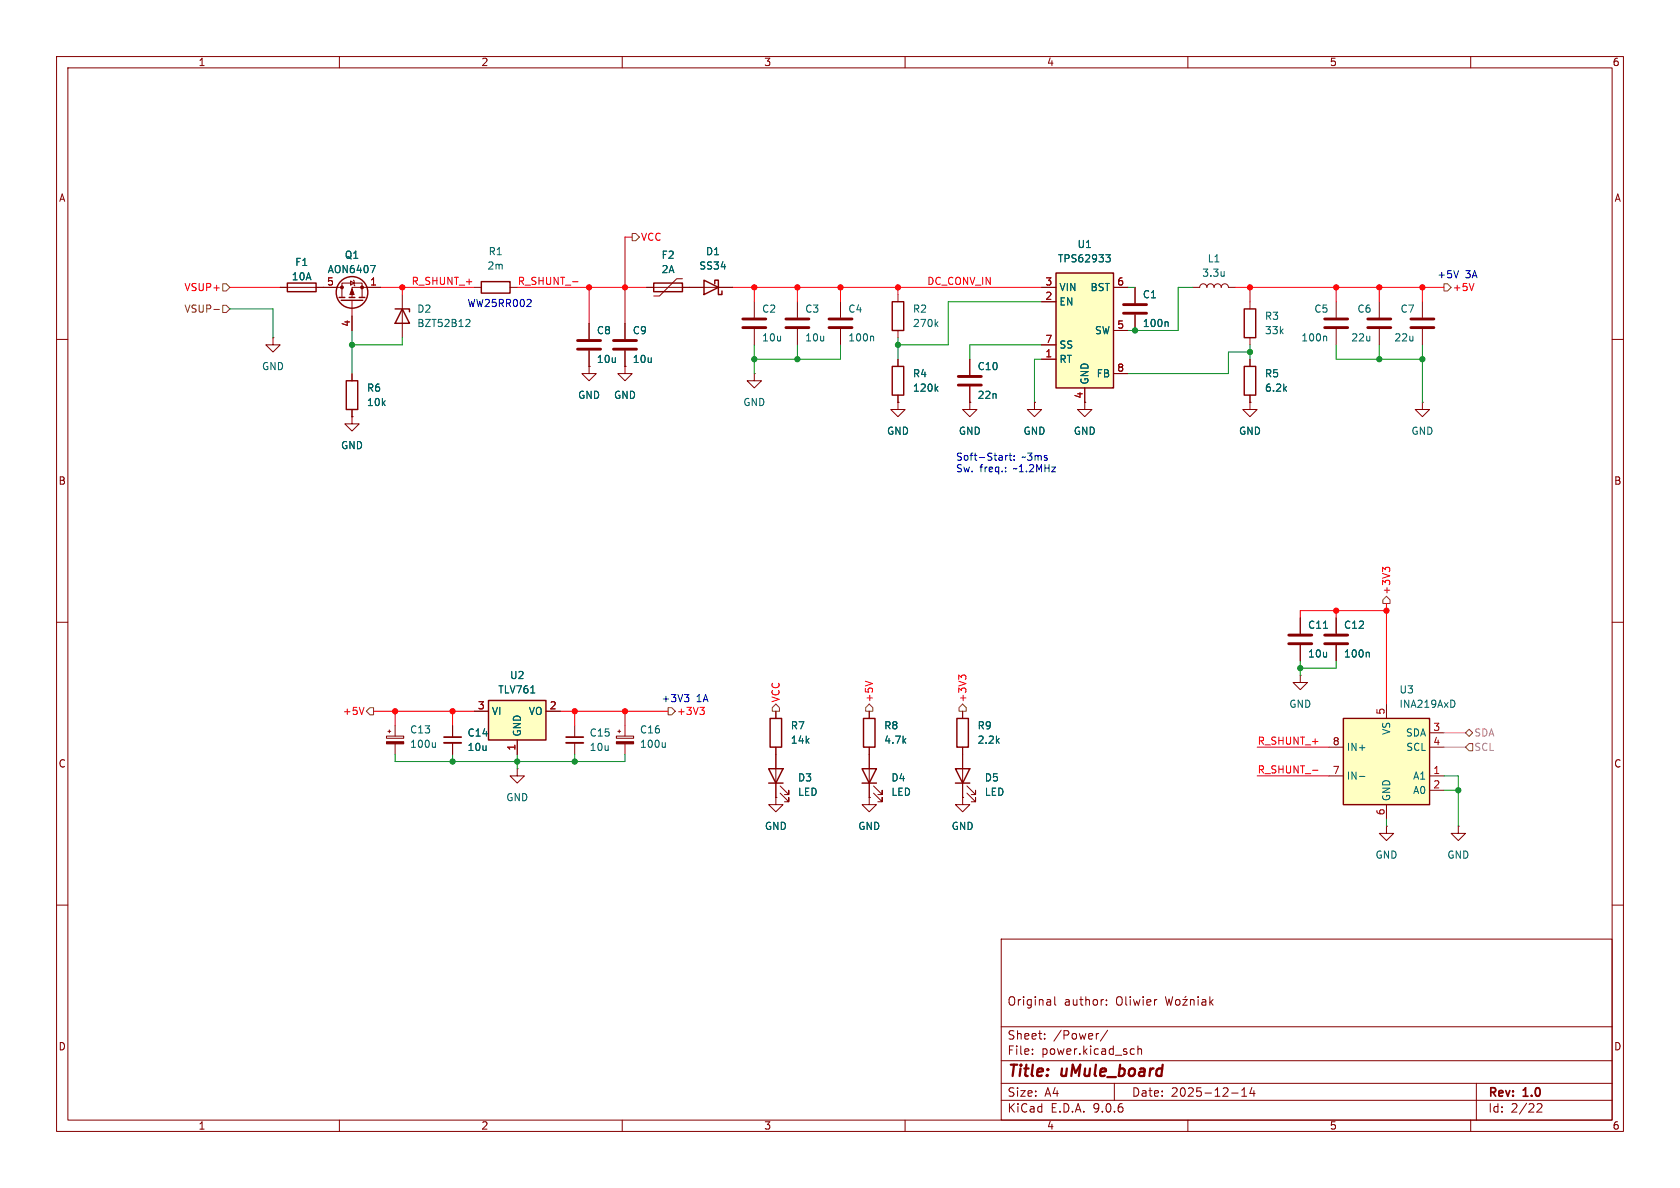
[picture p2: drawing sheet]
<svg xmlns="http://www.w3.org/2000/svg" width="297mm" height="210mm" viewBox="0 0 297 210" stroke-linecap="round" stroke-linejoin="round" font-family="sans-serif">
<g fill="none" stroke="#840000" stroke-width=".18">
<path d="M10 10h277v190h-277zM12 12h273v186h-273zM60 10v2M110 10v2M160 10v2M210 10v2M260 10v2M10 60h2M285 60h2M10 110h2M285 110h2M153.7 133.4v7.6"/>
<path d="M154.4 138.9l1.6 1.6v-.8v.8h-.8M170.2 125.7v1.3M170.2 132.1v8.9M170.9 138.9l1.6 1.6v-.8v.8h-.8M154.4 140.2l1.6 1.5v-.7v.7h-.8M170.2 141v1.2h1.2l-1.2 1.3-1.3-1.3h1.3M170.2 141h.1M170.9 140.2l1.6 1.5v-.7v.7h-.8M245.1 146.1v1.2h1.3l-1.3 1.3-1.3-1.3h1.3M245.1 146.1h.1M10 160h2M177 166h108v32h-108z"/>
<path d="M186.5 176.2v1.3l.2 .2M195.6 177.6v.1M195.6 176.8v.1M204.4 176.7h.1M206 176.2l.4 1.5 .3-1.1 .3 1.1 .3-1.5M207.9 176.8l.2-.1 .4 .1 .1 .6-.1 .2-.4 .1-.2-.1zM209.1 176.7h.8l-.8 1h.8M209.7 176.1l-.2 .2M210.5 176.8l.2-.1 .3 .1 .1 .9M210.5 176.7v1M211.8 176.2v.1M211.8 176.7v1"/>
<path d="M212.5 176.8h.6l.1 .9M213.2 177.1h-.5a.29 .29 0 0 0-.2 .3 .29 .29 0 0 0 .2 .3l.5-.1M213.9 176.2v1.5M214 177.1l.5 .6M214.5 176.7l-.6 .6M285 160h2M60 198v2M110 198v2M160 198v2M177 194.5h108M177 191.5h108M177 187.5h108"/>
<path d="M177 181.5h108M182.5 186.3v.1M182.5 185.5v.1M184.7 183.6v.1M184.7 182.8v.1M194.2 182.7l-.2 .1M195.8 182.1l-1.3 2M197 191.5v3M200.1 185.4l.4 .1M200.5 186.3l-.4 .1M201.2 185.5l.2-.1 .3 .1 .1 .9M201.2 184.9v1.5"/>
<path d="M210 198v2M217.7 193.2h1.2M219.5 193.8h.9M219.5 192.7l.5-.4v1.5M221.3 192.2l-.3 1.1h.9M221.7 192.8v1M260 198v2M261 191.5v6.5M271.7 195.2l.6-.1 .2 .1 .1 .3-.9 1.1h.9"/>
</g>
<path d="M152.4 135.9h2.5l-1.2 2.5zM152.4 138.4h2.5M168.9 135.9h2.5l-1.2 2.5zM168.9 138.4h2.5M169.2 127h2v5.1h-2z" fill="none" stroke="#840000" stroke-width=".25"/>
<path d="M237.5 127h15.2v15.2h-15.2z" fill="#ffffc2"/>
<g fill="none" stroke="#840000" stroke-width=".25">
<path d="M50.8 50h5.1v1.6h-5.1zM59.9 52.6h1.1M60.3 53.1h3.8M61.7 52.6h1M63.5 52.6h1M69.8 54.6h2.6v.5M71.1 54.6l1.3 2.6h-2.6zM85.1 49.8h5.1v2h-5.1zM157.7 53.3h2.1v5.1h-2.1zM61.2 67.3h2v5.1h-2zM135.9 135.9h2.5l-1.2 2.5zM135.9 138.4h2.5"/>
<path d="M136.1 127h2.1v5.1h-2.1zM152.7 127h2v5.1h-2zM237.5 127h15.2v15.2h-15.2z"/>
<circle cx="62.2" cy="51.7" r="2.79"/>
</g>
<g fill="none" stroke="#840000" stroke-width=".18">
<path d="M48.3 59.7v1.3h1.2l-1.2 1.2-1.3-1.2h1.3M48.3 59.7h.1M49.5 50.8h11M60.5 52.6v-2.6h3.5v2.6M62 49.7l.6 .3-.6 .4zM62.2 53.1v5.3M62.5 49.5l.1 .2v.7l.1 .1M67.3 50.8h-5.1v1.8M71.1 52.1v7.6M83.8 50.8h1.3M90.2 50.8h1.2M104.1 57.2v2.7"/>
<path d="M110.5 57.2v2.7M158.7 52.1v1.2M158.7 58.4v1.3M62.2 73.7v1.2h1.3l-1.3 1.3-1.2-1.3h1.2M62.2 73.7h.1M62.2 66v1.3M62.2 72.4v1.3M104.1 64.8v1.2h1.3l-1.3 1.3-1.2-1.3h1.2M104.1 64.8h.1M104.1 62v2.8M110.5 64.8v1.2h1.3l-1.3 1.3-1.3-1.3h1.3M110.5 64.8h.1"/>
<path d="M110.5 62v2.8M133.3 66v1.3h1.3l-1.3 1.3-1.2-1.3h1.2M133.3 66h.1M68.3 130.1h3.1v.4h-3.1zM68.6 129.3h.5M68.8 129v.5M69.8 128.3v1.8M69.8 131.5v1.9M80 128.3v2M80 131.3v2.1M91.4 135.9v1.3h1.3l-1.3 1.2-1.2-1.2h1.2M91.4 135.9h.1"/>
<path d="M101.6 128.3v2M101.6 131.3v2.1M109 130.1h3v.4h-3zM109.2 129.3h.5M109.5 129v.5M110.5 128.3v1.8M110.5 131.5v1.9M137.2 125.7v1.3M137.2 132.1v8.9M137.9 138.9l1.5 1.6v-.8v.8h-.7M153.7 125.7v1.3M153.7 132.1v1.3"/>
<path d="M234.9 132.1h2.6M234.9 137.2h2.6M245.1 124.5v2.5M252.7 132.1h2.6M252.7 137.2h2.6M252.7 129.5h2.6M252.7 139.7h2.6M137.2 141v1.2h1.2l-1.2 1.3-1.3-1.3h1.3M137.2 141h.1M137.9 140.2l1.5 1.5v-.7v.7h-.7M153.7 141v1.2h1.2l-1.2 1.3-1.3-1.3h1.3M153.7 141h.1"/>
<path d="M245.1 142.2v2.6M257.8 146.1v1.2h1.3l-1.3 1.3-1.3-1.3h1.3M257.8 146.1h.1"/>
</g>
<path d="M65.5 46.9h.8l-.5 1.3M82.5 56.5h.5l.1 .3-.8 .9h.8M165.5 57.2l.3 .5M165.8 56.9l-.5 .5M77 131.3v.8M77 132l-.2 .1M117.6 131.3v.8M117.6 132l-.2 .1M240.3 137.3h1M257 123.8l.2 .5-.2 .7" fill="none" stroke="#006464" stroke-width=".18"/>
<path d="M78.5 130.3h3M100.1 130.3h3" fill="none" stroke="#840000" stroke-width=".3"/>
<path d="M78.5 131.3h3M100.1 131.3h3" fill="none" stroke="#840000" stroke-width=".33"/>
<g fill="#840000" stroke="#840000" stroke-width=".18">
<path d="M68.3 131.1h3.1v.4h-3.1z"/>
<path d="M109 131.1h3v.4h-3z"/>
<path d="M62.2 51.1l.4 1h-.8z"/>
<circle cx="60.5" cy="50.8" r=".25"/>
<circle cx="64" cy="50.8" r=".25"/>
</g>
<path d="M102.1 60.2h4.1M102.1 61.7h4.1M108.5 60.2h4M108.5 61.7h4" fill="none" stroke="#840000" stroke-width=".51"/>
<path d="M186.7 48.3h10.1v20.3h-10.1z" fill="#ffffc2"/>
<path d="M186.7 48.3h10.1v20.3h-10.1zM157.7 64.8h2.1v5.1h-2.1z" fill="none" stroke="#840000" stroke-width=".25"/>
<path d="M184.1 50.8h2.6M184.1 53.3h2.6M196.8 50.8h2.6M196.8 58.4h2.6M158.7 71.1v1.3h1.3l-1.3 1.3-1.2-1.3h1.2M158.7 71.1h.1M158.7 63.5v1.3M158.7 69.9v1.2M184.1 61h2.6M184.1 63.5h2.6M191.8 68.6v2.5M196.8 66h2.6" fill="none" stroke="#840000" stroke-width=".18"/>
<path d="M195.5 45h.8l-.4 .5 .3 .1 .1 .5-.3 .2h-.3M165.5 68.7l.3 .5M165.8 68.3l-.5 .5" fill="none" stroke="#006464" stroke-width=".18"/>
<path d="M86.4 123.8h10.1v7h-10.1z" fill="#ffffc2"/>
<path d="M115.6 50h5v1.6h-5zM124.5 49.5l2.5 1.3-2.5 1.3zM126.4 50.2v-.7h.6v2.6h.6v-.7M220 54.6h2v5.1h-2zM220 64.8h2v5.1h-2zM86.4 123.8h10.1v7h-10.1z" fill="none" stroke="#840000" stroke-width=".25"/>
<g fill="none" stroke="#840000" stroke-width=".18">
<path d="M49.5 50.8h1.3M55.9 50.8h3.8M62.2 55.9v2.5M64.8 50.8h2.5M104.1 57.2v2.7M110.5 57.2v2.7M114.3 50.8h15.2M120.6 49.3h-1l-3 3h-1M133.3 53.3v2.8M133.3 58.2v2.8M141 53.3v2.8M141 58.2v2.8"/>
<path d="M148.6 53.3v2.8M148.6 58.2v2.8M184.1 50.8h2.6M184.1 53.3h2.6M196.8 50.8h2.6M196.8 58.4h2.6M200.7 50.8v2.8M200.7 55.6v2.8M210.8 50.8h1.3a.64 .64 0 0 1 .6-.6 .64 .64 0 0 1 .7 .6 .64 .64 0 0 1 .6-.6 .64 .64 0 0 1 .6 .6 .64 .64 0 0 1 .7-.6 .64 .64 0 0 1 .6 .6 .64 .64 0 0 1 .6-.6 .64 .64 0 0 1 .7 .6h1.2M221 53.3v1.3M221 59.7v1.3M236.2 53.3v2.8"/>
<path d="M236.2 58.2v2.8M243.8 53.3v2.8M243.8 58.2v2.8M251.5 53.3v2.8M251.5 58.2v2.8M62.2 73.7h.1M62.2 66v1.3M62.2 72.4v1.3M104.1 64.8h.1M104.1 62v2.8M110.5 64.8h.1M110.5 62v2.8"/>
<path d="M158.7 71.1h.1M158.7 63.5v1.3M158.7 69.9v1.2M171.4 71.1v1.3h1.3l-1.3 1.3-1.2-1.3h1.2M171.4 71.1h.1M171.4 63.5v2.8M171.4 68.3v2.8M182.9 71.1v1.3h1.2l-1.2 1.3-1.3-1.3h1.3M182.9 71.1h.1M184.1 61h2.6M184.1 63.5h2.6M191.8 68.6v3.8h1.2l-1.2 1.3-1.3-1.3h1.3"/>
<path d="M196.8 66h2.6M221 71.1v1.3h1.2l-1.2 1.3-1.3-1.3h1.3M221 71.1h.1M221 63.5v1.3M221 69.9v1.2M251.5 71.1v1.3h1.2l-1.2 1.3-1.3-1.3h1.3M251.5 71.1h.1M229.9 119.4v1.3h1.2l-1.2 1.2-1.3-1.2h1.3M229.9 119.4h.1M229.9 109.2v2.8M229.9 114v2.8M236.2 109.2v2.8"/>
<path d="M236.2 114v2.8M80 128.3v2M80 131.3v2.1M83.8 125.7h2.6M91.4 130.8v2.6M96.5 125.7h2.6M137.2 125.7v1.3M137.2 132.1v3.8M137.2 138.4v2.6M153.7 125.7v1.3M153.7 132.1v3.8M153.7 138.4v2.6"/>
<path d="M170.2 125.7v1.3M170.2 132.1v3.8M170.2 138.4v2.6M137.2 141h.1M153.7 141h.1M170.2 141h.1"/>
</g>
<path d="M65.5 46.9h.8l-.5 1.3M154.3 59.4l.1 .2v.7M195.5 45h.8l-.4 .5 .3 .1 .1 .5-.3 .2h-.3M206.3 56.9l.2 .2v.6M216.4 48v.8M216.4 48.7v.1M234.4 59.4l.1 .2v.7M165.5 68.7l.3 .5M165.8 68.3l-.5 .5M234 111.1h.7M241.9 115.3l.2 .2v.6M93.8 122.5h.8" fill="none" stroke="#006464" stroke-width=".18"/>
<g fill="none" stroke="#840000" stroke-width=".51">
<path d="M131.3 56.4h4.1M131.3 57.9h4.1M138.9 56.4h4.1M138.9 57.9h4.1M146.6 56.4h4M146.6 57.9h4M198.6 53.8h4.1M198.6 55.4h4.1M234.2 56.4h4.1M234.2 57.9h4.1M241.8 56.4h4.1M241.8 57.9h4.1"/>
<path d="M249.4 56.4h4.1M249.4 57.9h4.1M169.4 66.5h4.1M169.4 68.1h4.1M227.8 112.3h4.1M227.8 113.8h4.1M234.2 112.3h4.1M234.2 113.8h4.1"/>
</g>
<g fill="none" stroke="#725600" stroke-width=".18">
<path d="M37.8 54.7h1M39.4 50.2h.6l.6 .6-.6 .6h-.6zM39.4 54h.6l.6 .6-.6 .6h-.6zM111.8 41.3h.6l.6 .6-.6 .6h-.6zM255.3 50.2h.6l.6 .6-.6 .6h-.6zM244.5 106l.6-.6 .6 .6v.7h-1.2zM65.4 125.1h.6v1.3h-.6l-.6-.7zM118.1 125.1h.6l.7 .6-.7 .7h-.6zM137.2 124.5l.6 .6v.6h-1.3v-.6zM153.7 124.5l.6 .6v.6h-1.3v-.6zM170.2 124.5l.6 .6v.6h-1.3v-.6zM259.1 129.5l.6-.6 .6 .6-.6 .7z"/>
<path d="M259.7 131.4h.6v1.3h-.6l-.6-.6z"/>
</g>
<g fill="none" stroke="#f00" stroke-width=".18">
<path d="M40.6 50.8h8.9M67.3 50.8h16.5M71.1 50.8v1.3M91.4 50.8h22.9M101.2 49.8h1M104.1 50.8v6.4M111.8 41.9h-1.3v15.3M129.5 50.8h54.6M133.3 50.8v2.5M141 50.8v2.5M148.6 50.8v2.5M158.7 50.8v1.3"/>
<path d="M218.4 50.8h36.9M221 50.8v2.5M236.2 50.8v2.5M243.8 50.8v2.5M251.5 50.8v2.5M260.6 50.1l-.4 1.3M170 119.8l-.5-.5v.8M170 119.6l.2-.3h.3l.3 .3M236.2 108v1.2M244.9 100.7l-.5-.4v.8M244.9 100.5l.2-.2h.3l.3 .2M245.1 106.7v17.8"/>
<path d="M245.1 108h-15.2v1.2M64.4 125l-.5 1.3M66 125.7h17.8M69.8 125.7v2.6M80 125.7v2.6M99.1 125.7h19M101.6 125.7v2.6M110.5 125.7v2.6M123.7 125h.8l-.4 .5M124.3 125.5l.2 .3v.3l-.2 .2M153 120.4l1.2 .4M222.2 137.2h12.7"/>
<path d="M222.2 132.1h12.7M232 136.2h1"/>
</g>
<g fill="none" stroke="#009600" stroke-width=".18">
<path d="M40.6 54.6h7.7v5.1M62.2 58.4v7.6M71.1 59.7v1.3h-8.9M158.7 59.7v3.8M184.1 53.3h-16.5v7.7h-8.9M199.4 50.8h1.3M210.8 50.8h-2.5v7.6h-8.9M133.3 61v5M141 61v2.5M148.6 61v2.5h-15.3M184.1 63.5h-1.2v7.6M184.1 61h-12.7v2.5"/>
<path d="M221 62.2h-3.8v3.8h-17.8M221 61v2.5M236.2 61v2.5h15.3M243.8 61v2.5M251.5 61v10.1M229.9 116.8v2.6M236.2 116.8v1.3h-6.3M69.8 133.4v1.2h40.7v-1.2M80 133.4v1.2M91.4 133.4v2.5M101.6 133.4v1.2M255.3 139.7h2.5"/>
<path d="M255.3 137.2h2.5v8.9M245.1 144.8v1.3"/>
</g>
<path d="M255.3 132.1h3.8M255.3 129.5h3.8" fill="none" stroke="#c409ff" stroke-width=".18"/>
<g fill="none" stroke="#0000c2" stroke-width=".18">
<path d="M93.1 54.2h.8M93.8 53v.5M257.8 47.8l-.4 1.3M177.8 80.5v.9M177.8 82.6v.1M177.8 83.3v.1M178.1 80.5l-.3 .3M178.4 80.5h.5M178.6 80.1v1.1l.3 .2M179.3 81.2v.2M179.3 80.6v.1M121 122.8h.8l-.4 .5"/>
<path d="M121.5 123.3l.3 .2v.3l-.3 .2"/>
</g>
<g fill="#009600" stroke="#009600" stroke-width=".18">
<circle cx="251.5" cy="63.5" r=".46"/>
<circle cx="243.8" cy="63.5" r=".46"/>
<circle cx="158.7" cy="61" r=".46"/>
<circle cx="141" cy="63.5" r=".46"/>
<circle cx="133.3" cy="63.5" r=".46"/>
<circle cx="91.4" cy="134.6" r=".46"/>
<circle cx="80" cy="134.6" r=".46"/>
<circle cx="101.6" cy="134.6" r=".46"/>
<circle cx="257.8" cy="139.7" r=".46"/>
<circle cx="229.9" cy="118.1" r=".46"/>
<circle cx="221" cy="62.2" r=".46"/>
<circle cx="200.7" cy="58.4" r=".46"/>
<circle cx="62.2" cy="61" r=".46"/>
</g>
<g fill="#f00" stroke="#f00" stroke-width=".18">
<circle cx="251.5" cy="50.8" r=".46"/>
<circle cx="243.8" cy="50.8" r=".46"/>
<circle cx="236.2" cy="50.8" r=".46"/>
<circle cx="221" cy="50.8" r=".46"/>
<circle cx="148.6" cy="50.8" r=".46"/>
<circle cx="158.7" cy="50.8" r=".46"/>
<circle cx="141" cy="50.8" r=".46"/>
<circle cx="133.3" cy="50.8" r=".46"/>
<circle cx="110.5" cy="50.8" r=".46"/>
<circle cx="80" cy="125.7" r=".46"/>
<circle cx="69.8" cy="125.7" r=".46"/>
<circle cx="110.5" cy="125.7" r=".46"/>
<circle cx="101.6" cy="125.7" r=".46"/>
<circle cx="236.2" cy="108" r=".46"/>
<circle cx="245.1" cy="108" r=".46"/>
<circle cx="71.1" cy="50.8" r=".46"/>
<circle cx="104.1" cy="50.8" r=".46"/>
</g>
<g font-size="2.8" fill="#840000">
<text x="178" y="190.9">Title:</text>
<text x="187.7" y="190.9">uMule_board</text>
</g>
<g font-size="2.1" fill="#840000">
<text x="178" y="178">Original</text>
<text x="188.1" y="178">author:</text>
<text x="197.3" y="178">Oliwier</text>
<text x="178" y="184">Sheet:</text>
<text x="186.2" y="184">/Power/</text>
<text x="178" y="186.7">File:</text>
<text x="184.1" y="186.7">power.kicad_sch</text>
<text x="178" y="196.9">KiCad</text>
<text x="178" y="194.1">Size:</text>
<text x="184.7" y="194.1">A4</text>
<text x="185.7" y="196.9">E.D.A.</text>
<text x="193.3" y="196.9">9.0.6</text>
<text x="200" y="194.1">Date:</text>
<text x="207" y="194.1">2025-12-14</text>
<text x="263" y="194.3">Rev:</text>
<text x="263" y="196.9">Id:</text>
<text x="267.1" y="196.9">2/22</text>
<text x="269.4" y="194.3">1.0</text>
</g>
<g font-size="1.8" fill="#840000">
<text x="35" y="11.9">1</text>
<text x="85" y="11.9">2</text>
<text x="135" y="11.9">3</text>
<text x="185" y="11.9">4</text>
<text x="235" y="11.9">5</text>
<text x="285" y="11.9">6</text>
<text x="10.3" y="35.9">A</text>
<text x="285.3" y="35.9">A</text>
<text x="10.3" y="85.9">B</text>
<text x="285.3" y="85.9">B</text>
<text x="10.3" y="135.9">C</text>
<text x="285.3" y="135.9">C</text>
<text x="10.3" y="185.9">D</text>
<text x="285.3" y="185.9">D</text>
<text x="35" y="199.9">1</text>
<text x="85" y="199.9">2</text>
<text x="135" y="199.9">3</text>
<text x="185" y="199.9">4</text>
<text x="235" y="199.9">5</text>
<text x="285" y="199.9">6</text>
</g>
<g font-size="1.8" fill="#006464">
<text x="52.1" y="47.2">F1</text>
<text x="60.9" y="45.9">Q1</text>
<text x="86.1" y="47.9">2m</text>
<text x="86.3" y="45.3">R1</text>
<text x="116.9" y="45.9">F2</text>
<text x="123.5" y="47.9">SS34</text>
<text x="124.7" y="45.3">D1</text>
<text x="186.9" y="46.6">TPS62933</text>
<text x="190.4" y="44">U1</text>
<text x="213.4" y="46.6">L1</text>
<text x="51.5" y="49.8">10A</text>
<text x="57.8" y="48.5">AON6407</text>
<text x="116.9" y="48.5">2A</text>
<text x="187.2" y="51.7">VIN</text>
<text x="192.7" y="51.7">BST</text>
<text x="201.9" y="52.9">C1</text>
<text x="212.4" y="49.1">3.3u</text>
<text x="73.7" y="55.5">D2</text>
<text x="73.7" y="58">BZT52B12</text>
<text x="105.4" y="59.3">C8</text>
<text x="111.8" y="59.3">C9</text>
<text x="134.6" y="55.5">C2</text>
<text x="142.2" y="55.5">C3</text>
<text x="149.9" y="55.5">C4</text>
<text x="161.3" y="55.5">R2</text>
<text x="161.3" y="58">270k</text>
<text x="187.2" y="54.2">EN</text>
<text x="193.5" y="59.3">SW</text>
<text x="201.9" y="58">100n</text>
<text x="223.5" y="56.7">R3</text>
<text x="223.5" y="59.3">33k</text>
<text x="232.3" y="55.5">C5</text>
<text x="239.9" y="55.5">C6</text>
<text x="247.5" y="55.5">C7</text>
<text x="46.2" y="65.6">GND</text>
<text x="105.4" y="64.4">10u</text>
<text x="111.8" y="64.4">10u</text>
<text x="134.6" y="60.6">10u</text>
<text x="142.2" y="60.6">10u</text>
<text x="149.9" y="60.6">100n</text>
<text x="172.7" y="65.6">C10</text>
<text x="187.2" y="61.8">SS</text>
<text x="187.2" y="64.4">RT</text>
<text x="230" y="60.6">100n</text>
<text x="238.8" y="60.6">22u</text>
<text x="246.4" y="60.6">22u</text>
<text x="64.8" y="69.4">R6</text>
<text x="64.8" y="72">10k</text>
<text x="102.1" y="70.7">GND</text>
<text x="108.5" y="70.7">GND</text>
<text x="131.3" y="72">GND</text>
<text x="161.3" y="66.9">R4</text>
<text x="161.3" y="69.4">120k</text>
<text x="172.7" y="70.7">22n</text>
<text x="192.6" y="68.1" transform="rotate(-90 192.6 68.1)">GND</text>
<text x="193.8" y="66.9">FB</text>
<text x="223.5" y="66.9">R5</text>
<text x="223.5" y="69.4">6.2k</text>
<text x="156.7" y="77.1">GND</text>
<text x="169.4" y="77.1">GND</text>
<text x="180.8" y="77.1">GND</text>
<text x="189.7" y="77.1">GND</text>
<text x="218.9" y="77.1">GND</text>
<text x="249.4" y="77.1">GND</text>
<text x="60.2" y="79.6">GND</text>
<text x="231.1" y="111.4">C11</text>
<text x="237.5" y="111.4">C12</text>
<text x="231.1" y="116.4">10u</text>
<text x="237.5" y="116.4">100n</text>
<text x="88" y="122.8">TLV761</text>
<text x="90.1" y="120.2">U2</text>
<text x="227.8" y="125.3">GND</text>
<text x="247.3" y="125.3">INA219AxD</text>
<text x="247.3" y="122.8">U3</text>
<text x="72.4" y="129.9">C13</text>
<text x="82.6" y="130.4">C14</text>
<text x="86.9" y="126.6">VI</text>
<text x="92.3" y="130.3" transform="rotate(-90 92.3 130.3)">GND</text>
<text x="93.4" y="126.6">VO</text>
<text x="104.1" y="130.4">C15</text>
<text x="113" y="129.9">C16</text>
<text x="139.7" y="129.1">R7</text>
<text x="139.7" y="131.7">14k</text>
<text x="156.2" y="129.1">R8</text>
<text x="156.2" y="131.7">4.7k</text>
<text x="172.7" y="129.1">R9</text>
<text x="172.7" y="131.7">2.2k</text>
<text x="246" y="130" transform="rotate(-90 246 130)">VS</text>
<text x="248.5" y="130.4">SDA</text>
<text x="72.4" y="132.4">100u</text>
<text x="82.6" y="132.9">10u</text>
<text x="104.1" y="132.9">10u</text>
<text x="113" y="132.4">100u</text>
<text x="238" y="132.9">IN+</text>
<text x="248.5" y="132.9">SCL</text>
<text x="89.4" y="141.8">GND</text>
<text x="141" y="138.3">D3</text>
<text x="141" y="140.9">LED</text>
<text x="157.5" y="138.3">D4</text>
<text x="157.5" y="140.9">LED</text>
<text x="174" y="138.3">D5</text>
<text x="174" y="140.9">LED</text>
<text x="238" y="138">IN-</text>
<text x="246" y="141.7" transform="rotate(-90 246 141.7)">GND</text>
<text x="249.7" y="138">A1</text>
<text x="249.7" y="140.6">A0</text>
<text x="135.1" y="146.9">GND</text>
<text x="151.6" y="146.9">GND</text>
<text x="168.1" y="146.9">GND</text>
<text x="243.1" y="152">GND</text>
<text x="255.8" y="152">GND</text>
</g>
<g font-size="1.8" fill="#f00">
<text x="113.2" y="42.8">VCC</text>
<text x="32.5" y="51.7">VSUP+</text>
<text x="72.7" y="50.5">R_SHUNT_+</text>
<text x="91.4" y="50.5">R_SHUNT_-</text>
<text x="163.8" y="50.5">DC_CONV_IN</text>
<text x="256.7" y="51.7">+5V</text>
<text x="246" y="105.2" transform="rotate(-90 246 105.2)">+3V3</text>
<text x="138" y="124.3" transform="rotate(-90 138 124.3)">VCC</text>
<text x="154.5" y="124.3" transform="rotate(-90 154.5 124.3)">+5V</text>
<text x="171" y="124.3" transform="rotate(-90 171 124.3)">+3V3</text>
<text x="60.5" y="126.6">+5V</text>
<text x="119.6" y="126.6">+3V3</text>
<text x="222.2" y="131.7">R_SHUNT_+</text>
<text x="222.2" y="136.8">R_SHUNT_-</text>
</g>
<g font-size="1.8" fill="#a90000">
<text x="57.7" y="50.5">5</text>
<text x="65.3" y="50.5">1</text>
<text x="184.7" y="50.5">3</text>
<text x="184.7" y="53.1">2</text>
<text x="197.4" y="50.5">6</text>
<text x="62" y="57.9" transform="rotate(-90 62 57.9)">4</text>
<text x="197.4" y="58.2">5</text>
<text x="184.7" y="60.7">7</text>
<text x="184.7" y="63.2">1</text>
<text x="197.4" y="65.8">8</text>
<text x="191.5" y="70.6" transform="rotate(-90 191.5 70.6)">4</text>
<text x="84.4" y="125.5">3</text>
<text x="97.1" y="125.5">2</text>
<text x="235.5" y="131.8">8</text>
<text x="244.9" y="126.4" transform="rotate(-90 244.9 126.4)">5</text>
<text x="253.3" y="129.3">3</text>
<text x="253.3" y="131.8">4</text>
<text x="91.2" y="132.8" transform="rotate(-90 91.2 132.8)">1</text>
<text x="235.5" y="136.9">7</text>
<text x="253.3" y="136.9">1</text>
<text x="253.3" y="139.4">2</text>
<text x="244.9" y="144.2" transform="rotate(-90 244.9 144.2)">6</text>
</g>
<g font-size="1.8" fill="#0000c2">
<text x="254" y="49.3">+5V</text>
<text x="259" y="49.3">3A</text>
<text x="82.5" y="54.4">WW25RR002</text>
<text x="168.9" y="81.5">Soft-Start:</text>
<text x="168.9" y="83.6">Sw.</text>
<text x="173.2" y="83.6">freq.:</text>
<text x="179.4" y="83.6">~1.2MHz</text>
<text x="180.7" y="81.5">~3ms</text>
<text x="116.8" y="124.2">+3V3</text>
<text x="123.1" y="124.2">1A</text>
</g>
<text font-size="1.8" fill="#725600" x="32.5" y="55.5">VSUP-</text>
<g font-size="1.8" fill="#c409ff">
<text x="260.5" y="130.4">SDA</text>
<text x="260.5" y="132.9">SCL</text>
</g>
</svg>
